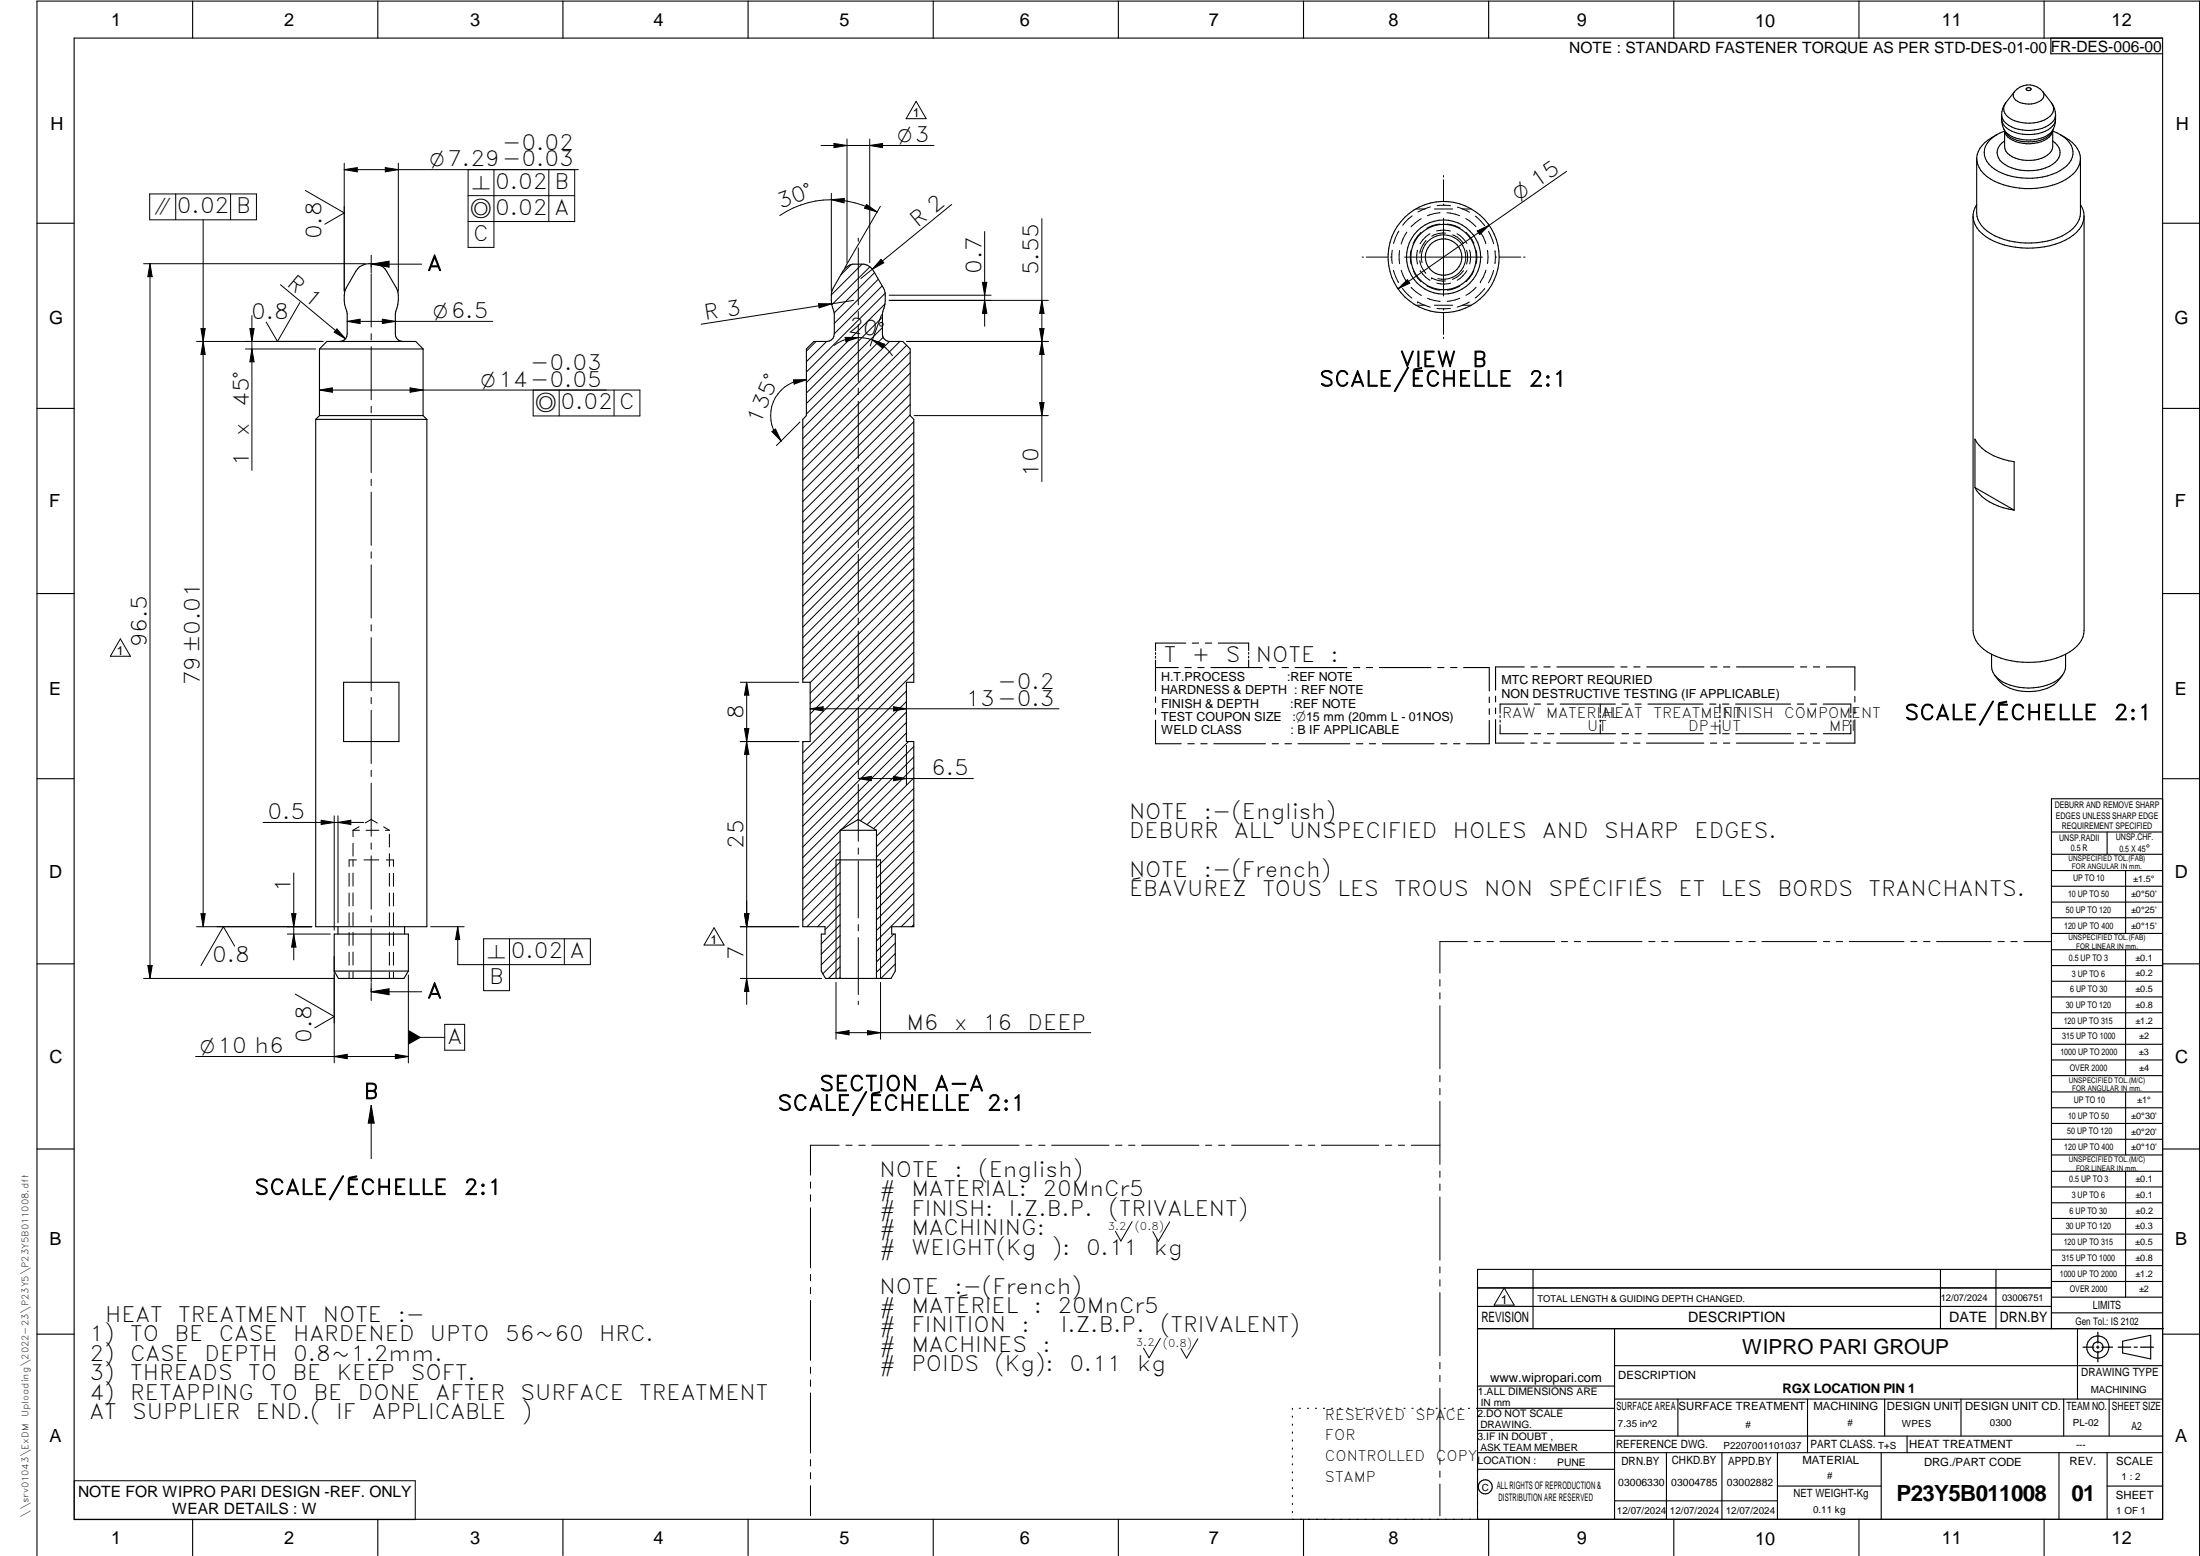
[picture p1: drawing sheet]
<svg xmlns="http://www.w3.org/2000/svg" width="594mm" height="420mm" viewBox="0 0 594 420" stroke-linecap="round" stroke-linejoin="round" font-family="sans-serif">
<g fill="none" stroke="#000" stroke-width=".3">
<path d="M20 10.3h564v400h-564zM52 .3v10M102 .3v10M152 .3v10M202 .3v10M252 .3v10M302 .3v10M352 .3v10M402 .3v10M452 .3v10M502 .3v10M552 .3v10"/>
<path d="M553.8 10.3v4.2h30.2M539.3 36.3a9.1 9.1 0 0 0-5.4 5.5 6.4 6.4 0 0 0 3.6 6.5 21.5 21.5 0 0 0 20.4 .1 7 7 0 0 0 3.9-5.6M540.5 32.1a5.7 5.7 0 0 0 .9 3.3M540.5 32.1a5.1 5.1 0 0 0 4.6 4 9.9 9.9 0 0 0 9.2-2.1l.5-.6 .3-1.3M540.5 31v1.1M541.3 38.1a3.5 3.5 0 0 0-2 3.2 3.5 3.5 0 0 0 2.1 3.2 12.8 12.8 0 0 0 13.5-.6 3.4 3.4 0 0 0-.6-5.8M541.4 35.5a10 10 0 0 0 12.2 .5l.9-1.2a5.9 5.9 0 0 1-5.6 3.5 8.2 8.2 0 0 1-7.1-2.2zM541.6 27.8a5.2 5.2 0 0 0-1.1 3.2M544 24.7l-2.4 3.1M544 24.7a1.66 1.66 0 0 0 .8 2.6 5.9 5.9 0 0 0 6.8-.7 1.59 1.59 0 0 0 0-1.9M544 24.7a4.9 4.9 0 0 1 7.6 0M547.2 23.9l.5-.2 .8 .3a.64 .64 0 0 1-.7 .5 .64 .64 0 0 1-.6-.6z"/>
<path d="M551.6 24.7l2.4 3.1a2.73 2.73 0 0 1-1.1 4.1 10.2 10.2 0 0 1-10.5-.2 2.68 2.68 0 0 1-.8-3.9M553.9 27.8a5.2 5.2 0 0 1 1.2 3.2M554.3 35.3a5.1 5.1 0 0 1-5 3.4 8.5 8.5 0 0 1-7.6-2.3l-.4-1.1M554.3 35.3v4.3a4.3 4.3 0 0 1-3.9 3.4 8.5 8.5 0 0 1-8.8-2.2l-.3-1.2v-4.3M554.3 35.4a8.1 8.1 0 0 1 5.3 4.6 4.7 4.7 0 0 1-2.3 5.4 17.8 17.8 0 0 1-19.5-.3 4.7 4.7 0 0 1 .3-7.9l.9-.7 2.3-1.1M555.1 31a3.9 3.9 0 0 1-2.8 3.3 10.6 10.6 0 0 1-11.1-1.4l-.6-1.3-.1-.6M555.1 31h.1M555.1 31v1.1M555.1 32.1l-.1 1-.5 1.8M556.3 36.3a9.1 9.1 0 0 1 5.4 5.7l.1 .8M533.8 42.8v14.7a7.6 7.6 0 0 0 4.9 6.2 21.6 21.6 0 0 0 20.2-1.3 6.5 6.5 0 0 0 2.9-4.9v-14.7M533.8 55.2l-.8 1.8-.2 1v112.2a7.7 7.7 0 0 0 5 6.5"/>
<path d="M561.8 55.2l.9 2.1 .1 1M562.8 58.3a7.8 7.8 0 0 1-5.1 6.6 23.3 23.3 0 0 1-21.4-1 7.5 7.5 0 0 1-3.5-5.1M562.8 58.3v111.9a7.7 7.7 0 0 1-5 6.5 24 24 0 0 1-20 0M10 60.3h10M228.1 72.6l1.3-1 .8-.3h3.1a3.8 3.8 0 0 1 2.6 1.9l2.6 4.5a10 10 0 0 1-.2 7v5.5a1.97 1.97 0 0 0 2 2h3.5l2 2v18l1 1v71h-2v16h2v50h-6v2h1v10l-1.2 2h-17.7l-1.1-2v-10h1v-2h-6v-50h2v-16h-2v-71l1-1v-18l2-2h3.5a2.03 2.03 0 0 0 2-2l-.1-6.2a8.3 8.3 0 0 1-.2-6.3zM584 60.3h10M86.3 94.2v18M86.3 94.2h28M86.3 94.2l2-2h24l2 2M108.7 92.2a1.97 1.97 0 0 1-1.9-2v-5.5a9.4 9.4 0 0 0 .2-7l-2.6-4.5a5.1 5.1 0 0 0-6.4-1.6l-.8 .4-1.1 1.2-2.6 4.5a9.4 9.4 0 0 0 .3 7v5.5a1.97 1.97 0 0 1-2 2M114.3 94.2v18M10 110.3h10"/>
<path d="M85.3 113.2h30M86.3 112.2h28M86.3 112.2l-1 1M114.3 112.2l1 1M115.3 113.2v137h-30v-137M584 110.3h10M533.3 131.7a12.5 12.5 0 0 0 9.1 5.8l1.5 .3M533.3 131.7v-13.1a11.7 11.7 0 0 0 7.7 5.4l2.9 .7v13.1M533.3 131.7l10.6 6.1M10 160.3h10M312 176.2v.5M312 177.2v.5"/>
<path d="M312 178.3v8.2M320.2 173.7h-8.2v2M322 173.7h1.7M325.5 173.7h1.7M329 173.7h8.2v1.9M337.2 176.2v.5M337.2 177.2v.5M337.2 178.2v2.1M537.8 176.7v3.3a6.2 6.2 0 0 0 5 5 15.5 15.5 0 0 0 12.9-1.5 4.8 4.8 0 0 0 2.1-3.5v-3.3M584 160.3h10M92.8 184.2h14.9v16h-14.9zM312 188.2v1.5"/>
<path d="M312 191.3v1.6M312 194.5v6.3h7M312 180.3h6.2M319.9 180.3h1.8M323.5 180.3h1.7M327 180.3h13.9M342.7 180.3h1.7M346.2 180.3h1.7M349.7 180.3h14M365.5 180.3h1.7M369 180.3h1.7M372.5 180.3h13.9"/>
<path d="M388.2 180.3h1.7M391.7 180.3h1.7M395.2 180.3h7v6.3M402.2 188.2v1.5M402.2 191.3v1.6M402.2 194.5v6.3h-6.2M403.9 188v1.5M403.9 191.2v1.5M403.9 194.3v6.4h7.7M405.1 195.7v2.4h7.5M405.1 193.3v.5M405.1 194.5v.5"/>
<path d="M411.6 180.1h-7.7v6.3M412.5 190.1h-7.4v2.5M413.4 180.1h1.7M414.3 190.1h1.7M414.4 198.1h1.6M416.9 180.1h1.7M417.8 190.1h1.7M417.9 198.1h1.7M420.4 180.1h15.5M421.3 190.1h14.9M421.3 198.1h14.9M432.1 190.1v2.4"/>
<path d="M432.1 193.2v.6M432.1 194.4v.6M432.1 195.7v2.4M437.7 180.1h1.7M438 190.1h1.7M438 198.1h1.8M441.1 180.1h1.8M441.5 190.1h1.7M441.5 198.1h1.7M444.7 180.1h15.4M445 190.1h14.9M445 198.1h14.9"/>
<path d="M461.7 190.1h1.7M461.7 198.1h1.7M461.9 180.1h1.7M464.4 190.1v2.4M464.4 193.2v.6M464.4 194.4v.6M464.4 195.7v2.4M465.2 190.1h1.7M465.2 198.1h1.7M465.4 180.1h1.7M468.7 190.1h14.8M468.7 198.1h14.9"/>
<path d="M468.9 180.1h15.5M485.3 190.1h1.7M485.4 198.1h1.7M486.2 180.1h1.7M488.9 190.1h1.7M488.9 198.1h1.7M489.7 180.1h1.7M492.3 190.1h7.5v2.4M493.2 180.1h7.7v6.3M499.8 193.2v.6M499.8 194.4v.6M499.8 195.7v2.4h-7.4"/>
<path d="M500.9 188v1.6M500.9 191.2v1.5M500.9 194.4v6.3h-7.8M538.6 182.4a10.3 10.3 0 0 0 9.8 4.3 9.8 9.8 0 0 0 8.5-4.3M10 210.3h10M320.8 200.8h1.7M324.3 200.8h1.7M327.8 200.8h13.9M343.5 200.8h1.7M347 200.8h1.7M350.5 200.8h14M366.3 200.8h1.7"/>
<path d="M369.8 200.8h1.7M373.3 200.8h13.9M389 200.8h1.7M392.5 200.8h1.7M413.4 200.7h1.7M416.8 200.7h1.8M420.4 200.7h15.4M437.6 200.7h1.7M441.1 200.7h1.7M444.6 200.7h15.5M461.9 200.7h1.7M465.4 200.7h1.7"/>
<path d="M468.9 200.7h15.4M486.1 200.7h1.7M489.6 200.7h1.8M584 215.7h-30v143.1M584 210.3h10M225.8 232.2h12M226.9 224.2h9.8M226.9 224.2l4.9-2.9 4.9 2.9M226.9 224.2v40M236.7 224.2v40M554 224.7h30M554 230.7h30"/>
<path d="M554 235.1h30M554 239.3h30M569 224.7v6M574 235.1v17M91.3 250.2v2M109.3 250.2v2M554 243.6h30M554 247.8h30M554 252.1h30M554 256.5h30M574 256.5v33.9M10 260.3h10"/>
<path d="M90.2 262.2h20.1M90.2 262.2v-10h20.1v10M90.2 262.2l1.2 2h17.7l1.2-2M554 260.7h30M554 265h30M554 269.2h30M554 273.5h30M554 277.7h30M584 260.3h10M554 282h30M554 286.2h30M554 290.4h30"/>
<path d="M554 294.9h30M554 299.1h30M574 294.9v17M10 310.3h10M554 303.4h30M554 307.6h30M554 311.9h30M554 316.3h30M574 316.3v34M584 310.3h10M554 320.5h30M554 324.8h30"/>
<path d="M554 329h30M554 333.2h30M554 337.5h30M399 358.8h185.2M399 352.8h155M399 347.8h155M414 342.8v16M436 358.8v51.5M524 342.8v16M539 342.8v16M554 341.8h30M554 346h30"/>
<path d="M554 350.3h30M554 354.5h30M554 342.8h-155v67.5M561 358.8v19M10 360.3h10M399 374.3h37M436 377.8h148M453.1 377.8v10M488.1 377.8v14.5M508.9 377.8v10M529.5 377.8v10M557.3 377.8v10"/>
<path d="M569.5 377.8v10M573.2 362.2l7.6-1.6v6.3l-7.6-1.6zM584 368.8h-148M584 360.3h10M349 380.3v.3M349 382.4v.3M349 384.6v.3M349 386.7v.3M349 388.8v.3M349 391v.3M349 393.1v.3M349 395.3v.3"/>
<path d="M349 397.4v.3M349 399.5v.3M350.9 380.3h.2M353.1 380.3h.2M355.2 380.3h.3M357.4 380.3h.3M359.6 380.3h.3M361.7 380.3h.3M363.9 380.3h.3M366.1 380.3h.3M368.3 380.3h.2M370.4 380.3h.3"/>
<path d="M372.6 380.3h.3M374.8 380.3h.3M376.9 380.3h.4M379.1 380.3h.3M381.3 380.3h.3M383.4 380.3h.4M385.6 380.3h.3M387.8 380.3h.3M390 380.3h.3M392.2 380.3h.3M394.3 380.3h.3M396.5 380.3h.3"/>
<path d="M398.7 380.3h37.3M399 396.7h37M399 392.3h185M399 386.2h37M436 387.8h148M450 392.3v18M465 392.3v18M480 392.3v18M508 392.3v18M515 387.8v4.5M556 392.3v18M569 392.3v18"/>
<path d="M52 410.3v9.7M102 410.3v9.7M152 410.3v9.7M202 410.3v9.7M252 410.3v9.7M302 410.3v9.7M349 401.7v.3M349 403.8v.4M349 406v.3M349 408.1v.3M352 410.3v9.7M402 410.3v9.7"/>
<path d="M436 405.3h44M452 410.3v9.7M480 401.3h28M502 410.3v9.7M552 410.3v9.7M569 401.3h15M10 420v-419.7h584v419.7"/>
<circle cx="389.8" cy="69.4" r="8.8"/>
<circle cx="389.8" cy="69.4" r="15"/>
<circle cx="389.8" cy="69.4" r="4.9"/>
<circle cx="389.8" cy="69.4" r="10"/>
<circle cx="566.5" cy="363.7" r="1.39"/>
<circle cx="566.5" cy="363.8" r="3"/>
<circle cx="401.1" cy="401.5" r="1.9"/>
</g>
<g fill="none" stroke="#000" stroke-width=".27">
<path d="M221.7 39.3h30.5M225.2 38.7l3.5 .6-3.5 .6zM228.7 37.5v33.5M234.9 39.3l3.4-.6v1.2zM234.9 37.5v33.5M247.4 27.3l2.7 4.7h-5.4zM40.4 52.4h28.9v7h-28.9zM47.4 52.4v7M54.9 59.4v190.8M62.3 52.4v7M82.5 51.4l10.5 6.1-5.3 3M93 44.1v34.6"/>
<path d="M93 45.8l3.5-.5v1.1zM93 45.8h63.2M104 45.3l3.6 .5-3.6 .6zM107.6 44.1v34.6M126.4 52.8h28.8M133.4 45.8v21h-7v-21M148.2 45.8v14M155.2 45.8v14h-28.8M224.5 53.9a25 25 0 0 1 12.3 3.3M224.5 53.9a24.8 24.8 0 0 0-13.9 4.3M224.5 53.9l3.5-.3-.1 1.2zM224.5 52.2v26.5"/>
<path d="M234 55.2l2.8 2-3.3-1zM237.7 55.7l-9.6 16.6M257 55.2l-24.6 20M281.3 59.1v70.9M381.3 58.3l-1 .8-1.5 1.7M382.3 56.4h2.5M383.8 59.1l-2.8 2.2M386.2 55.9l-3.3 1.3M387.3 56.4h5M388.9 57.4l-1.6 .3-1.9 .6M389.8 47.4v.4M389.8 48.6v5.7"/>
<path d="M389.8 55.1v.3M389.8 58.9v21M390.7 57.4l2.3 .4 1.2 .5M391.7 55.5h-3.6M393.5 55.9l3.3 1.4M394.8 56.4h2.5M395.8 59l1 .6 1.8 1.6M398.4 58.4l2.5 2.5M423 46.3l-45.5 31.7M38.8 71.2h59.7M40.5 71.2l.6 3.5h-1.2zM40.5 71.2v193"/>
<path d="M75.7 76.9l17.6 14.6M100.2 68.9v4.8M100.2 74v14.3M100.2 71.3h13.7M100.2 71.3l4.9-.8v1.6zM229.9 71.4l-2.9 2.9M231.8 64.3v.9M231.8 66.9v15.4M232.8 71.3l-8.3 8.3M234.9 72.1l-10.3 10.2M236.2 73.6l-11 10.9M237.2 75.4l-11.9 11.9"/>
<path d="M237.9 70l.8 1-3.1 1.7zM238.2 77.2l-12.9 12.9M239 79.2l-21.2 21.3M240.1 79.7h27.5M265.3 76.2h1.2l-.6 3.5zM265.9 62.5v25.6M367.8 69.4h.4M368.9 69.4h5.8M375.5 69.4h.3M376 67.6v3.6M376.3 73l1.3 3.3M377.5 78l2.6-2.5 .6 1z"/>
<path d="M377.7 62.4l-.9 1.7-.5 1.6M377.9 67.6v3.6M378.4 73l.4 1.3 1.1 1.9M378.7 77.9l2.5 2.6M379.3 69.4h21M379.9 62.7l-1.1 1.9-.4 1.3M381 77.6l1.3 1.1 1.5 1.1M381 67.6a8.1 8.1 0 0 0 0 3.7M381.6 73.1a7.5 7.5 0 0 0 2.2 3M382.8 67.6a7.6 7.6 0 0 0 0 3.7M383.4 70.4a6 6 0 0 0 1.6 3.4M383.5 73.2h.1"/>
<path d="M383.5 73.2a7.5 7.5 0 0 0 2.7 2.5M383.7 62.8l-.9 1-1.2 1.9M384 71a6 6 0 0 1 5.3-7.6 6 6 0 0 1 6.5 6.5 6 6 0 0 1-7.5 5.3M385.1 65a6.5 6.5 0 0 0-1.7 3.4M385.4 77.2a8.5 8.5 0 0 0 3.5 1.2M386.2 63.1a7.1 7.1 0 0 0-2.7 2.7M386.6 75.1a6.3 6.3 0 0 0 3.7 .8M386.6 75.1h.1M387.9 62.4a7.3 7.3 0 0 1 3.8 0M388.8 60.5a7.6 7.6 0 0 0-3.5 1.1M390.3 62.9a6.2 6.2 0 0 0-3.7 .9M390.8 60.5a7.8 7.8 0 0 1 3.5 1.1"/>
<path d="M391.7 76.5a6.8 6.8 0 0 1-3.7 0M392.3 63.4a5.5 5.5 0 0 1 2.9 2.4M393.4 63.1a7 7 0 0 1 2.7 2.6M394.3 77.2a7.8 7.8 0 0 1-3.5 1.2M395.2 73.1a6.3 6.3 0 0 1-3 2.3M395.8 62.7l1 1.1 1.2 1.9M396 67.6a6 6 0 0 1 0 3.7M396.1 73.1a7.3 7.3 0 0 1-2.6 2.6M396.8 67.5a6.4 6.4 0 0 1 .1 3.7M398 73.1a8.5 8.5 0 0 1-2.1 3M398.6 67.6a8.1 8.1 0 0 1 0 3.6M398.6 77.6l-1.8 1.6-.9 .6"/>
<path d="M398.9 62.4l3.2-1.6-2.5 2.5zM399.7 62.7h.1M399.7 76.1h.1M399.7 62.7l.8 1.2 .7 1.9M400.9 77.9l-2.6 2.6M401.3 72.9l-.8 2-.8 1.2M401.7 67.6l.1 1.8-.1 1.8M401.9 62.5l1.4 3.3M403.3 73l-1.4 3.4M403.7 67.7l.1 1.7M403.8 69.4l-.1 1.8M403.8 69.4h.3"/>
<path d="M404.9 69.4h5.8M411.4 69.4h.4M53.1 92.2h34.1M54.3 88.7h1.1l-.5 3.5zM54.9 92.2l.5 3.5h-1.1zM66.3 94.2h18.9M67.5 88.7h1.1l-.6 3.5zM68 85.2v41.8M68 94.2l.6 3.5h-1.1zM81 81.7l-6.1 10.5-3-5.2M91 88.8l2.3 2.7-3.1-1.8zM93.8 86.8l3.4-.6v1.2z"/>
<path d="M93.8 86.8h39.2M100.2 90.1v1.7M100.2 93.6v14.4M103.2 86.2l3.6 .6-3.6 .6zM220.4 92.2l-2.6 2.6M221 82h3.6l-3.4 1.1zM223.2 92.2l-5.4 5.5M228.2 91.1h3.6l-3.4 1.1zM230.5 81.1l-41.1 6.4M231.8 91.1a10.9 10.9 0 0 0-6.6 2.2M231.8 91.1a11 11 0 0 1 9.2 5M231.8 84.1v1.8"/>
<path d="M231.8 87.6v15.4M235.6 91.8l3.3 1.2-.6 1zM238 85l-3 8.4M238.3 85.6l-20.5 20.5M238.3 88.5l-20.5 20.5M238.5 91.1l-20.7 20.7M239 82.1l-21.2 21.2M240.1 81.1h43M240.2 92.2l-23.4 23.4M243 92.2l-26.2 26.2M244.8 92.2h38.3M244.8 93.3l-28 28"/>
<path d="M245.8 95.1l-29 29M245.8 97.9l-29 29M265.9 81.1l.6 3.5h-1.2zM280.7 88.7h1.2l-.6 3.5zM281.3 81.1l.6 3.5h-1.2zM281.3 92.2l.6 3.5h-1.2zM382.3 82.4h2.5M382.8 81.5l3.4 1.4M382.8 81.5h.1M385.5 80.6l1.8 .6 1.6 .2M387.3 82.4h5M389.8 83.4v.3"/>
<path d="M389.8 84.5v5.8M389.8 91.1v.3M391.7 83.3h-3.7M394.2 80.6l-3.4 .8M394.8 82.4h2.5M396.8 81.5l-3.3 1.4M86.3 105.3l3.4-.6v1.2zM100.2 109.7v1.8M100.2 113.2v14.4M110.7 104.7l3.6 .6-3.6 .6zM144 105.3v7h28.8v-7h-86.5M151 105.3v7"/>
<path d="M165.8 105.3v7M208.4 116.5l1-.6 1.5 3.2zM214.2 102.6l3.6-.1-3.3 1.2zM216 114l-6.3 6.3M217.8 102.5a9.7 9.7 0 0 0-9 6 9.7 9.7 0 0 0 2.1 10.6M231.8 104.8v1.8M231.8 108.3v15.4M245.8 100.8l-29 29M245.8 103.6l-29 29M245.8 106.4l-29 29M245.8 109.2l-29 29M245.8 112.1l-29 29"/>
<path d="M246.8 113.9l-30 30M246.8 116.7l-30 30M246.8 119.5l-30 30.1M246.8 112.2h36.3M280.7 108.7h1.2l-.6 3.5zM100.2 129.4v1.7M100.2 132.9v14.3M231.8 125.5v1.7M231.8 129v15.4M246.8 122.4l-30 30M246.8 125.2l-30 30M246.8 128.1l-30 29.9"/>
<path d="M246.8 130.9l-30 30M246.8 133.7l-30 30M246.8 136.5l-30 30M246.8 139.4l-30 29.9M100.2 149v1.7M100.2 152.5v14.4M231.8 146.2v1.7M231.8 149.7v15.4M246.8 142.2l-30 30M246.8 145l-30 30M246.8 147.8l-30 30M246.8 150.7l-30 30"/>
<path d="M246.8 153.5l-30 30M246.8 156.3l-28 28M246.8 159.1l-28 28.1M32.5 172.5l2.7 4.7h-5.4zM100.2 168.7v1.7M100.2 172.2v14.3M231.8 166.9v1.7M231.8 170.4v15.4M246.8 173.3l-30 30M246.8 176.1l-30 30M246.8 178.9l-30 30.1M246.8 162l-28 28"/>
<path d="M246.8 164.8l-28 28M246.8 167.6l-28 28M246.8 170.5l-28 28M100.2 188.3v1.7M100.2 191.8v14.4M199.9 184.2h15.8M201 196.7h1.2l-.6 3.5zM201.6 184.2l.6 3.5h-1.2zM201.6 184.2v87M218.8 191.4l3.5-.6v1.2zM218.8 191.4h67.2M231.8 187.6v1.7"/>
<path d="M231.8 191.1v15.4M241.3 190.8l3.5 .6-3.5 .6zM244.8 186.6l-28 28M244.8 189.4l-28 28M244.8 192.3l-28 28M244.8 195.1l-28 28M244.8 197.9l-28 28M246.8 181.8l-30 30M100.2 208v1.7M100.2 211.5v14.3M199.9 200.2h15.8M201.6 200.2l.6 3.5h-1.2z"/>
<path d="M217 200.2l-.2 .2M231.8 210.2h31M231.8 210.2l3.5-.6v1.2zM231.8 208.3v1.7M231.8 211.8v15.4M241.3 209.6l3.5 .6-3.5 .6zM244.8 201.3v10.7M245.3 200.2l-28.5 28.5M246.8 207.2l-14.4 14.4M246.8 212.9l-10.9 10.8M246.8 201.6l-30 30M246.8 210.1l-12.7 12.6"/>
<path d="M246.8 215.7l-10.1 10.1M246.8 218.5l-10.1 10.1M246.8 204.4l-19.7 19.7M71 222.1h27.2M79.3 235.7v23.5M86.7 221.5l3.5 .6-3.5 .5zM90.2 220.3v30.9M91.3 222.1l3.4-.6v1.1zM91.3 220.3v28.9M94.3 235.8v3.5M95.3 224.2v1.7M95.3 227.7v3.5"/>
<path d="M95.3 224.2h1.8M95.3 232.2v1.7M95.3 235.8v3.5M96.3 232.2h-2v1.8M97 223.2l-1.7 1M98.3 232.2h4M98.6 222.2l1.6-.9 1.7 .9M98.8 224.2h3.5M100.2 227.6v1.7M100.2 231.1v14.4M103.6 223.3l1.5 .9h-1M104.3 232.2h1.9v1.8"/>
<path d="M105.1 225.3v3.4M105.1 230.5v3.5M105.1 235.8v3.5M106.2 235.8v3.5M225.8 232.2v32M226.9 224.3l-10.1 10.1M226.9 227.2l-10.1 10M226.9 230l-10.1 10.1M226.9 232.8l-10.1 10.1M226.9 235.6l-10.1 10.1M226.9 238.5l-10.1 10M231.8 229v1.7"/>
<path d="M231.8 232.5v15.4M237.8 232.2v32M246.8 221.4l-10.1 10M246.8 224.2l-10.1 10.1M246.8 227l-10.1 10.1M246.8 229.9l-10.1 10M246.8 232.7l-10.1 10.1M246.8 235.5l-10.1 10.1M246.8 238.3l-10.1 10.1M53.1 250.2h31.1M54.3 246.7h1.1l-.5 3.5zM63.4 255.5l-3.1-5.3-6 10.5"/>
<path d="M77.6 252.2h11.6M78.7 246.7h1.2l-.6 3.5zM79.3 252.2l.6 3.5h-1.2zM90.2 258.3v28.7M94.3 241.1v3.5M94.3 246.5v3.5M94.3 251.8v3.5M94.3 257.1v3.5M95.3 241.1v3.5M95.3 246.4v3.5M95.3 251.8v3.5M95.3 257.1v3.5"/>
<path d="M100.2 247.3v1.7M100.2 250.8v14.3M105.1 241.1v3.5M105.1 246.5v3.5M105.1 251.8v3.5M105.1 257.1v3.5M106.2 241.1v3.5M106.2 246.5v3.5M106.2 251.8v3.5M106.2 257.1v3.5M116.3 250.2h9M123.6 250.2l.6 3.5h-1.2z"/>
<path d="M123.6 250.2v10.3h35.8v-7h-28.8v14h7v-14M152.4 253.5v7M192.8 250.5l2.7 4.7h-5.4zM199.9 250.2h15.8M201 246.7h1.2l-.6 3.5zM226.9 244.1l-6.1 6.1M226.9 249.8l-5.1 5M226.9 252.6l-5.1 5.1M226.9 255.4l-5.1 5.1M226.9 246.9l-4.1 4.1M226.9 258.3l-4.7 4.6M226.9 241.3l-9 8.9"/>
<path d="M231.8 249.6v1.8M231.8 253.2v15.4M241.4 252.2l-4.7 4.7M241.8 254.7l-5.1 5.1M241.8 257.5l-5.1 5.1M246.8 241.2l-10.1 10M246.8 244l-10.1 10.1M246.8 249.6l-.6 .6M246.8 246.8l-3.4 3.4M396.2 254.3h-7.4v8.5M398.1 254.3h1.6M401.5 254.3h1.8"/>
<path d="M405 254.3h14.8M421.6 254.3h1.7M425.1 254.3h1.7M428.6 254.3h14.8M445.2 254.3h1.7M448.7 254.3h1.7M452.2 254.3h14.8M468.8 254.3h1.7M472.3 254.3h1.7M475.8 254.3h14.8M492.4 254.3h1.7M495.8 254.3h1.8"/>
<path d="M499.4 254.3h14.7M516 254.3h1.6M519.4 254.3h1.8M522.9 254.3h14.8M539.5 254.3h1.7M543 254.3h1.7M546.5 254.3h7.4M38.8 264.2h51.6M39.9 260.7h1.2l-.6 3.5zM79.7 268.4l10.5 6.1-5.2 3M94.3 262.5v1.7M95.3 262.4v1.8"/>
<path d="M100.2 265.4v4.8M100.2 267.8l4.9-.8v1.6zM100.2 267.8h13.7M105.1 262.5v1.7M106.2 262.5v1.7M110.3 263.3v23.7M120.1 276.6h5.4v7h-5.4zM199.9 264.2h22M201.6 264.2l.6 3.5h-1.2zM225.8 278.8h68.7M225.8 278.8l3.5-.5v1.1zM225.8 265.3v15.3"/>
<path d="M226.9 263.9l-.3 .3M226.9 261.1l-3.2 3.1M231.8 270.3v.9M234.3 278.3l3.5 .5-3.5 .6zM237.8 265.3v15.3M241.8 260.3l-3.9 3.9M388.8 264.5v1.8M388.8 268.1v1.6M388.8 271.6v17M52.8 285.3h57.5M90.2 285.3l3.6-.6v1.2zM100.2 298.5l.8 4.8h-1.6z"/>
<path d="M100.2 298.5v14.4M106.8 284.7l3.5 .6-3.5 .6zM110.3 280.1h9.8M388.8 290.4v1.7M388.8 293.9v1.7M388.8 297.4v17M218.9 319.2v1.6M226.6 309.2h-7.7v8.1M228.4 309.2h1.7M231.9 309.2h1.7M235.4 309.2h15.5M252.7 309.2h1.7"/>
<path d="M256.2 309.2h1.7M259.7 309.2h15.5M277 309.2h1.7M280.5 309.2h1.7M284 309.2h15.5M301.2 309.2h1.8M304.8 309.2h1.7M308.3 309.2h15.5M325.5 309.2h1.7M329.1 309.2h1.6M332.6 309.2h15.4M349.8 309.2h1.7"/>
<path d="M353.3 309.2h1.7M356.8 309.2h15.5M374.1 309.2h1.7M377.6 309.2h1.7M381.1 309.2h7.7M388.8 316.2v1.7M388.8 319.7v1.7M218.9 322.6v1.8M218.9 326.1v16.2M305.7 329.9l-3 5.2-1.5-2.6M315.8 329.9l-3 5.3-1.5-2.6M388.8 323.2v17.1"/>
<path d="M218.9 344.1v1.8M218.9 347.6v1.7M218.9 351.2v16.1M388.8 342.1v1.6M388.8 345.6v1.7M388.8 349v17.1M406.2 347.8l2.7 4.6h-5.4zM218.9 369.1v1.7M218.9 372.6v1.8M218.9 376.1v16.2M313.3 361.4l-3 5.2-1.5-2.6M323.5 361.5l-3.1 5.2-1.5-2.6"/>
<path d="M388.8 367.9v1.7M388.8 371.4v1.7M388.8 374.9v17M20.1 399.8h92v10.5h-92zM218.9 394.1v1.8M218.9 397.6v1.7M388.8 393.7v1.7M388.8 397.2v1.7M218.9 401.2v8.1M388.8 400.7v8.6"/>
</g>
<path d="M566.5 359.7v3M562.5 363.8h2.9M566.1 363.8h.7M566.5 363.4v.7M566.5 364.9v2.8M567.6 363.8h2.9M572 363.8h3.4M576.3 363.8h.8M578 363.8h3.5" fill="none" stroke="#000" stroke-width=".34"/>
<g fill="#000">
<path d="M225.2 38.7l3.5 .6-3.5 .6zM234.9 39.3l3.4-.6v1.2zM93 45.8l3.5-.5v1.1zM104 45.3l3.6 .5-3.6 .6zM224.5 53.9l3.5-.3-.1 1.2zM234 55.2l2.8 2-3.3-1zM40.5 71.2l.6 3.5h-1.2zM100.2 71.3l4.9-.8v1.6zM237.9 70l.8 1-3.1 1.7zM265.3 76.2h1.2l-.6 3.5zM377.5 78l2.6-2.5 .6 1zM398.9 62.4l3.2-1.6-2.5 2.5z"/>
<path d="M54.9 92.2l.5 3.5h-1.1zM54.3 88.7h1.1l-.5 3.5zM67.5 88.7h1.1l-.6 3.5zM68 94.2l.6 3.5h-1.1zM91 88.8l2.3 2.7-3.1-1.8zM93.8 86.8l3.4-.6v1.2zM103.2 86.2l3.6 .6-3.6 .6zM221 82h3.6l-3.4 1.1zM228.2 91.1h3.6l-3.4 1.1zM235.6 91.8l3.3 1.2-.6 1zM265.9 81.1l.6 3.5h-1.2zM280.7 88.7h1.2l-.6 3.5z"/>
<path d="M281.3 81.1l.6 3.5h-1.2zM281.3 92.2l.6 3.5h-1.2zM86.3 105.3l3.4-.6v1.2zM110.7 104.7l3.6 .6-3.6 .6zM208.4 116.5l1-.6 1.5 3.2zM214.2 102.6l3.6-.1-3.3 1.2zM280.7 108.7h1.2l-.6 3.5zM201 196.7h1.2l-.6 3.5zM201.6 184.2l.6 3.5h-1.2zM218.8 191.4l3.5-.6v1.2zM241.3 190.8l3.5 .6-3.5 .6zM201.6 200.2l.6 3.5h-1.2z"/>
<path d="M231.8 210.2l3.5-.6v1.2zM241.3 209.6l3.5 .6-3.5 .6zM86.7 221.5l3.5 .6-3.5 .5zM91.3 222.1l3.4-.6v1.1zM54.3 246.7h1.1l-.5 3.5zM79.3 252.2l.6 3.5h-1.2zM78.7 246.7h1.2l-.6 3.5zM123.6 250.2l.6 3.5h-1.2zM201 246.7h1.2l-.6 3.5zM39.9 260.7h1.2l-.6 3.5zM100.2 267.8l4.9-.8v1.6zM110.3 278.1l3.4 2-3.4 2z"/>
<path d="M201.6 264.2l.6 3.5h-1.2zM225.8 278.8l3.5-.5v1.1zM234.3 278.3l3.5 .5-3.5 .6zM90.2 285.3l3.6-.6v1.2zM106.8 284.7l3.5 .6-3.5 .6zM100.2 298.5l.8 4.8h-1.6z"/>
</g>
<g font-size="6">
<text x="512.1" y="405.2">P23Y5B011008</text>
<text x="559.4" y="405.2">01</text>
</g>
<g font-size="5.7">
<text x="135.6" y="40.4">-0.02</text>
<text x="133.7" y="51.1">0.02 B</text>
<text x="47.8" y="57.6">0.02 B</text>
<text x="133.7" y="58.1">0.02 A</text>
<text x="210.8" y="56.4" transform="rotate(-20 210.8 56.4)">30°</text>
<text x="86.8" y="64.6" transform="rotate(-90 86.8 64.6)">0.8</text>
<text x="127.8" y="65.1">C</text>
<text x="247.8" y="61.6" transform="rotate(-39 247.8 61.6)">R 2</text>
<text x="77.2" y="77" transform="rotate(40 77.2 77)">R 1</text>
<text x="115.4" y="73.1">A</text>
<text x="265" y="73.9" transform="rotate(-90 265 73.9)">0.7</text>
<text x="280.5" y="74.4" transform="rotate(-90 280.5 74.4)">5.55</text>
<text x="67.8" y="86.1">0.8</text>
<text x="190.4" y="86.5" transform="rotate(-9 190.4 86.5)">R 3</text>
<text x="228.8" y="89.5" transform="rotate(10 228.8 89.5)">20°</text>
<text x="143.2" y="99.9">-0.03</text>
<text x="378" y="99.1">VIEW</text>
<text x="397.5" y="99.1">B</text>
<text x="356.3" y="104.3">SCALE/ÉCHELLE</text>
<text x="412.8" y="104.3">2:1</text>
<text x="67.2" y="109.9" transform="rotate(-90 67.2 109.9)">45°</text>
<text x="151.3" y="110.6">0.02 C</text>
<text x="67.2" y="117.6" transform="rotate(-90 67.2 117.6)">x</text>
<text x="205.3" y="114.7" transform="rotate(-67 205.3 114.7)">135°</text>
<text x="67.2" y="125.8" transform="rotate(-90 67.2 125.8)">1</text>
<text x="280.5" y="128.8" transform="rotate(-90 280.5 128.8)">10</text>
<text x="39.6" y="174.8" transform="rotate(-90 39.6 174.8)">96.5</text>
<text x="314.3" y="178.8">T</text>
<text x="321.9" y="178.8">+</text>
<text x="331" y="178.8">S</text>
<text x="339.1" y="178.8">NOTE</text>
<text x="359.3" y="178.8">:</text>
<text x="54" y="185.1" transform="rotate(-90 54 185.1)">79±0.01</text>
<text x="269.4" y="186">-0.2</text>
<text x="260.8" y="190.5">13-0.3</text>
<text x="200.7" y="194.2" transform="rotate(-90 200.7 194.2)">8</text>
<text x="514.3" y="194.4">SCALE/ÉCHELLE</text>
<text x="570.8" y="194.4">2:1</text>
<text x="251.5" y="209.3">6.5</text>
<text x="72.3" y="221.2">0.5</text>
<text x="304.9" y="221">NOTE</text>
<text x="325.1" y="221">:-(English)</text>
<text x="304.9" y="226.3">DEBURR</text>
<text x="333.3" y="226.3">ALL</text>
<text x="348.2" y="226.3">UNSPECIFIED</text>
<text x="392.3" y="226.3">HOLES</text>
<text x="416.5" y="226.3">AND</text>
<text x="433.2" y="226.3">SHARP</text>
<text x="457.6" y="226.3">EDGES.</text>
<text x="200.7" y="229.2" transform="rotate(-90 200.7 229.2)">25</text>
<text x="304.9" y="236.8">NOTE</text>
<text x="325.1" y="236.8">:-(French)</text>
<text x="78.4" y="240.9" transform="rotate(-90 78.4 240.9)">1</text>
<text x="304.9" y="242.1">ÉBAVUREZ</text>
<text x="340.9" y="242.1">TOUS</text>
<text x="361.2" y="242.1">LES</text>
<text x="376.5" y="242.1">TROUS</text>
<text x="400.8" y="242.1">NON</text>
<text x="418.2" y="242.1">SPÉCIFIÉS</text>
<text x="453.2" y="242.1">ET</text>
<text x="464.6" y="242.1">LES</text>
<text x="480" y="242.1">BORDS</text>
<text x="504.6" y="242.1">TRANCHANTS.</text>
<text x="57.3" y="259.8">0.8</text>
<text x="138" y="258.7">0.02 A</text>
<text x="200.7" y="259.2" transform="rotate(-90 200.7 259.2)">7</text>
<text x="115.4" y="269.5">A</text>
<text x="132.1" y="265.7">B</text>
<text x="84.1" y="281.6" transform="rotate(-90 84.1 281.6)">0.8</text>
<text x="120.8" y="281.9">A</text>
<text x="244.8" y="278">M6</text>
<text x="257.6" y="278">x</text>
<text x="265.4" y="278">16</text>
<text x="277.5" y="278">DEEP</text>
<text x="98.2" y="296.7">B</text>
<text x="210" y="299.8">SCALE/ÉCHELLE</text>
<text x="221.3" y="294.6">SECTION</text>
<text x="252.3" y="294.6">A-A</text>
<text x="266.5" y="299.8">2:1</text>
<text x="237.5" y="317.8">NOTE</text>
<text x="257.7" y="317.8">:</text>
<text x="264.1" y="317.8">(English)</text>
<text x="68.7" y="322.6">SCALE/ÉCHELLE</text>
<text x="125.2" y="322.6">2:1</text>
<text x="237.5" y="323">#</text>
<text x="246.1" y="323">MATERIAL:</text>
<text x="281.5" y="323">20MnCr5</text>
<text x="237.5" y="328.3">#</text>
<text x="246.1" y="328.3">FINISH:</text>
<text x="272.4" y="328.3">I.Z.B.P.</text>
<text x="299.3" y="328.3">(TRIVALENT)</text>
<text x="237.5" y="333.5">#</text>
<text x="246.1" y="333.5">MACHINING:</text>
<text x="237.5" y="338.8">#</text>
<text x="246.1" y="338.8">WEIGHT(Kg</text>
<text x="284" y="338.8">):</text>
<text x="293.3" y="338.8">0.11</text>
<text x="311.6" y="338.8">kg</text>
<text x="237.5" y="349.3">NOTE</text>
<text x="257.7" y="349.3">:-(French)</text>
<text x="28.4" y="357">HEAT</text>
<text x="48.1" y="357">TREATMENT</text>
<text x="87.2" y="357">NOTE</text>
<text x="107.4" y="357">:-</text>
<text x="237.5" y="354.5">#</text>
<text x="237.5" y="359.8">#</text>
<text x="246.1" y="359.8">FINITION</text>
<text x="246.1" y="354.5">MATÉRIEL</text>
<text x="275.8" y="359.8">:</text>
<text x="279.2" y="354.5">:</text>
<text x="285.6" y="354.5">20MnCr5</text>
<text x="286.4" y="359.8">I.Z.B.P.</text>
<text x="313.3" y="359.8">(TRIVALENT)</text>
<text x="24.2" y="362.2">1)</text>
<text x="35.2" y="362.2">TO</text>
<text x="47.1" y="362.2">BE</text>
<text x="59.1" y="362.2">CASE</text>
<text x="79.2" y="362.2">HARDENED</text>
<text x="116.1" y="362.2">UPTO</text>
<text x="136.4" y="362.2">56~60</text>
<text x="161.8" y="362.2">HRC.</text>
<text x="237.5" y="365">#</text>
<text x="246.1" y="365">MACHINES</text>
<text x="281.5" y="365">:</text>
<text x="24.2" y="367.5">2)</text>
<text x="35.2" y="367.5">CASE</text>
<text x="55.2" y="367.5">DEPTH</text>
<text x="79.2" y="367.5">0.8~1.2mm.</text>
<text x="237.5" y="370.3">#</text>
<text x="246.1" y="370.3">POIDS</text>
<text x="268.5" y="370.3">(Kg):</text>
<text x="288.8" y="370.3">0.11</text>
<text x="307.1" y="370.3">kg</text>
<text x="24.2" y="372.7">3)</text>
<text x="24.2" y="378">4)</text>
<text x="35.2" y="372.7">THREADS</text>
<text x="35.2" y="378">RETAPPING</text>
<text x="67" y="372.7">TO</text>
<text x="72.7" y="378">TO</text>
<text x="78.9" y="372.7">BE</text>
<text x="84.7" y="378">BE</text>
<text x="90.9" y="372.7">KEEP</text>
<text x="96.7" y="378">DONE</text>
<text x="110.9" y="372.7">SOFT.</text>
<text x="117.6" y="378">AFTER</text>
<text x="140.6" y="378">SURFACE</text>
<text x="172.6" y="378">TREATMENT</text>
<text x="24.2" y="383.2">AT</text>
<text x="35.7" y="383.2">SUPPLIER</text>
<text x="69.1" y="383.2">END.(</text>
<text x="90.8" y="383.2">IF</text>
<text x="100.4" y="383.2">APPLICABLE</text>
<text x="140.9" y="383.2">)</text>
</g>
<text font-size="5.6" x="470.5" y="365.5">WIPRO PARI GROUP</text>
<g font-size="5.4">
<text x="242.4" y="38.4">O3</text>
<text x="116.1" y="45">O7.29-0.03</text>
<text x="127.5" y="51.1">n</text>
<text x="41.7" y="57.6">i</text>
<text x="127" y="58.1">a</text>
<text x="410.1" y="54.2" transform="rotate(-35 410.1 54.2)">O 15</text>
<text x="117" y="85.9">O6.5</text>
<text x="129.9" y="104.4">O14-0.05</text>
<text x="144.6" y="110.6">a</text>
<text x="131.6" y="258.7">n</text>
<text x="54.1" y="284.4">O10 h6</text>
</g>
<g font-size="4.9">
<text x="30" y="6.9">1</text>
<text x="76.7" y="6.9">2</text>
<text x="127" y="6.9">3</text>
<text x="176.5" y="6.9">4</text>
<text x="226.7" y="6.9">5</text>
<text x="275.4" y="6.9">6</text>
<text x="326.4" y="6.9">7</text>
<text x="375" y="6.9">8</text>
<text x="425.8" y="6.9">9</text>
<text x="473.9" y="7.3">10</text>
<text x="524.3" y="6.9">11</text>
<text x="570.2" y="6.9">12</text>
<text x="13.6" y="35.1">H</text>
<text x="587.6" y="35.1">H</text>
<text x="13.2" y="87.5">G</text>
<text x="587.2" y="87.5">G</text>
<text x="13.2" y="137">F</text>
<text x="587.2" y="137">F</text>
<text x="13.2" y="187.6">E</text>
<text x="587.2" y="187.6">E</text>
<text x="13.2" y="237">D</text>
<text x="587.2" y="237">D</text>
<text x="13.4" y="287.1">C</text>
<text x="587.4" y="287.1">C</text>
<text x="13.4" y="336.2">B</text>
<text x="587.4" y="336.2">B</text>
<text x="13.4" y="389.3">A</text>
<text x="587.4" y="389.3">A</text>
<text x="30" y="416.9">1</text>
<text x="76.7" y="416.9">2</text>
<text x="127" y="416.9">3</text>
<text x="176.5" y="416.9">4</text>
<text x="226.7" y="416.9">5</text>
<text x="275.4" y="416.9">6</text>
<text x="326.4" y="416.9">7</text>
<text x="375" y="416.9">8</text>
<text x="425.8" y="416.9">9</text>
<text x="473.9" y="417.3">10</text>
<text x="524.3" y="416.9">11</text>
<text x="570.2" y="416.9">12</text>
</g>
<g font-size="4.2">
<text x="423.7" y="14.3">NOTE : STANDARD FASTENER TORQUE AS PER STD-DES-01-00</text>
<text x="553.8" y="14">FR-DES-006-00</text>
<text x="21.1" y="404.3">NOTE FOR WIPRO PARI DESIGN -REF. ONLY</text>
<text x="46.5" y="408.8">WEAR DETAILS : W</text>
</g>
<g font-size="3.9">
<text x="405.7" y="193.8">RAW</text>
<text x="417.5" y="193.8">MATERIAL</text>
<text x="428.6" y="197.4">UT</text>
<text x="432.9" y="193.8">HEAT</text>
<text x="446.5" y="193.8">TREATMENT</text>
<text x="455.8" y="197.4">DP+UT</text>
<text x="465.3" y="193.8">FINISH</text>
<text x="481.8" y="193.8">COMPOMENT</text>
<text x="493.9" y="197.4">MPI</text>
<text x="400" y="357.1">REVISION</text>
<text x="455.9" y="357.1">DESCRIPTION</text>
<text x="526.4" y="357.1">DATE</text>
<text x="540" y="357.1">DRN.BY</text>
<text x="357.8" y="383.3">RESERVED</text>
<text x="382.3" y="383.3">SPACE</text>
<text x="357.8" y="388.9">FOR</text>
<text x="357.8" y="394.5">CONTROLLED</text>
<text x="387.8" y="394.5">COPY</text>
<text x="357.8" y="400">STAMP</text>
</g>
<text font-size="3.6" x="481.4" y="376.1">RGX LOCATION PIN 1</text>
<text font-size="3.5" x="402.4" y="373.3">www.wipropari.com</text>
<g font-size="3.4">
<text x="246.5" y="31.7">1</text>
<text x="31.6" y="176.8">1</text>
<text x="313.5" y="183.9">H.T.PROCESS</text>
<text x="347.6" y="183.9">:REF NOTE</text>
<text x="405.5" y="184.8">MTC REPORT REQURIED</text>
<text x="313.5" y="187.5">HARDNESS &amp; DEPTH : REF NOTE</text>
<text x="313.5" y="191.1">FINISH &amp; DEPTH</text>
<text x="348.4" y="191.1">:REF NOTE</text>
<text x="405.5" y="188.4">NON DESTRUCTIVE TESTING (IF APPLICABLE)</text>
<text x="313.5" y="194.6">TEST COUPON SIZE</text>
<text x="349" y="194.6">:O15 mm (20mm L - 01NOS)</text>
<text x="313.5" y="198.2">WELD CLASS</text>
<text x="348.5" y="198.2">: B IF APPLICABLE</text>
<text x="191.9" y="254.8">1</text>
<text x="405.3" y="352.1">1</text>
</g>
<g font-size="3.1">
<text x="565.1" y="353.5">LIMITS</text>
<text x="562" y="371.7">DRAWING TYPE</text>
<text x="437" y="372.3">DESCRIPTION</text>
<text x="436.5" y="380.8">SURFACE AREA</text>
<text x="453.3" y="380.8">SURFACE TREATMENT</text>
<text x="489.7" y="380.8">MACHINING</text>
<text x="509.5" y="380.8">DESIGN UNIT</text>
<text x="530.6" y="380.8">DESIGN UNIT CD.</text>
<text x="558" y="380.6">TEAM NO.</text>
<text x="570.3" y="380.7">SHEET SIZE</text>
<text x="575.6" y="386.1">A2</text>
<text x="436.4" y="391.1">REFERENCE DWG.</text>
<text x="437.8" y="395.5">DRN.BY</text>
<text x="451.4" y="395.4">CHKD.BY</text>
<text x="466.6" y="395.5">APPD.BY</text>
<text x="486.7" y="395.4">MATERIAL</text>
<text x="488.9" y="390.9">PART CLASS.</text>
<text x="515.6" y="390.9">HEAT TREATMENT</text>
<text x="519.6" y="395.9">DRG./PART CODE</text>
<text x="558.9" y="395.5">REV.</text>
<text x="571.4" y="395.6">SCALE</text>
<text x="484.3" y="404.2">NET WEIGHT-Kg</text>
<text x="571.4" y="404.7">SHEET</text>
</g>
<text font-size="3" x="579.5" y="230.1">°</text>
<g font-size="2.8">
<text x="299.1" y="332.1">3.2</text>
<text x="306.4" y="332.1">(0.8)</text>
<text x="560.4" y="357.7">Gen Tol.: IS 2102</text>
<text x="306.7" y="363.6">3.2</text>
<text x="314" y="363.7">(0.8)</text>
<text x="399.1" y="376.6">1.ALL DIMENSIONS ARE</text>
<text x="399" y="382.7">2.DO NOT SCALE</text>
<text x="399" y="388.7">3.IF IN DOUBT ,</text>
<text x="399" y="395.4">LOCATION :</text>
<text x="420.5" y="396">PUNE</text>
<text x="404.2" y="402">ALL RIGHTS OF REPRODUCTION &amp;</text>
<text x="437" y="401.2">03006330</text>
<text x="451.3" y="401.2">03004785</text>
<text x="466.3" y="401.2">03002882</text>
<text x="404.7" y="405.4">DISTRIBUTION ARE RESERVED</text>
</g>
<g font-size="2.7">
<text x="564.6" y="376.2">MACHINING</text>
<text x="399.9" y="379.7">IN mm</text>
<text x="399.7" y="385.7">DRAWING.</text>
<text x="436.9" y="385.4">7.35 in^2</text>
<text x="471.4" y="385.5">#</text>
<text x="498.9" y="385">#</text>
<text x="513.6" y="385.3">WPES</text>
<text x="537.3" y="385.1">0300</text>
<text x="559.7" y="385.1">PL-02</text>
<text x="399.7" y="391.8">ASK TEAM MEMBER</text>
<text x="465.4" y="391.2">P2207001101037</text>
<text x="507.1" y="391.2">T+S</text>
<text x="560.6" y="391.1">---</text>
<text x="493.4" y="399.5">#</text>
<text x="572.8" y="399.7">1 : 2</text>
<text x="400.1" y="402.5">C</text>
<text x="436.6" y="408.7">12/07/2024</text>
<text x="450.9" y="408.8">12/07/2024</text>
<text x="466" y="408.9">12/07/2024</text>
<text x="489.6" y="408.5">0.11 kg</text>
<text x="571.4" y="408.7">1 OF 1</text>
</g>
<g font-size="2.5">
<text x="554.9" y="218.3">DEBURR AND REMOVE SHARP</text>
<text x="555.2" y="221">EDGES UNLESS SHARP EDGE</text>
<text x="556.1" y="227.1">UNSP.RADII</text>
<text x="556.8" y="223.8">REQUIREMENT SPECIFIED</text>
<text x="571.4" y="226.9">UNSP.CHF.</text>
<text x="559.2" y="229.9">0.5 R</text>
<text x="572.3" y="230.1">0.5 X 45</text>
<text x="559.8" y="238">UP TO 10</text>
<text x="576.1" y="238.1">±1.5°</text>
<text x="558.5" y="242.2">10 UP TO 50</text>
<text x="575.5" y="242.3">±0°50'</text>
<text x="557.4" y="250.7">120 UP TO 400</text>
<text x="557.9" y="246.5">50 UP TO 120</text>
<text x="575.5" y="250.7">±0°15'</text>
<text x="575.5" y="246.5">±0°25'</text>
<text x="558.7" y="259.4">0.5 UP TO 3</text>
<text x="559.5" y="263.7">3 UP TO 6</text>
<text x="576.6" y="263.6">±0.2</text>
<text x="576.6" y="259.4">±0.1</text>
<text x="559" y="267.9">6 UP TO 30</text>
<text x="576.6" y="267.9">±0.5</text>
<text x="557.8" y="272.2">30 UP TO 120</text>
<text x="576.6" y="272.2">±0.8</text>
<text x="556.9" y="280.7">315 UP TO 1000</text>
<text x="557.3" y="276.4">120 UP TO 315</text>
<text x="576.6" y="276.4">±1.2</text>
<text x="577.7" y="280.7">±2</text>
<text x="556.4" y="284.9">1000 UP TO 2000</text>
<text x="577.6" y="284.9">±3</text>
<text x="558.9" y="289.2">OVER 2000</text>
<text x="577.7" y="289.3">±4</text>
<text x="560" y="297.9">UP TO 10</text>
<text x="577.1" y="297.9">±1°</text>
<text x="558.5" y="302.1">10 UP TO 50</text>
<text x="575.5" y="302.1">±0°30'</text>
<text x="557.4" y="310.6">120 UP TO 400</text>
<text x="558.2" y="306.3">50 UP TO 120</text>
<text x="575.5" y="310.6">±0°10'</text>
<text x="575.5" y="306.4">±0°20'</text>
<text x="558.8" y="319.2">0.5 UP TO 3</text>
<text x="559.4" y="323.4">3 UP TO 6</text>
<text x="576.6" y="319.2">±0.1</text>
<text x="576.6" y="323.5">±0.1</text>
<text x="558.9" y="327.7">6 UP TO 30</text>
<text x="576.7" y="327.7">±0.2</text>
<text x="557.8" y="332">30 UP TO 120</text>
<text x="576.6" y="332">±0.3</text>
<text x="556.8" y="340.5">315 UP TO 1000</text>
<text x="557.3" y="336.3">120 UP TO 315</text>
<text x="576.6" y="336.3">±0.5</text>
<text x="576.6" y="340.5">±0.8</text>
<text x="556.2" y="344.7">1000 UP TO 2000</text>
<text x="576.6" y="344.7">±1.2</text>
<text x="415.2" y="351.5">TOTAL LENGTH &amp; GUIDING DEPTH CHANGED.</text>
<text x="524.1" y="351.3">12/07/2024</text>
<text x="540.6" y="351.4">03006751</text>
<text x="558.9" y="349">OVER 2000</text>
<text x="577.6" y="349">±2</text>
</g>
<g font-size="2.4">
<text x="7.7" y="382.7" transform="rotate(-90 7.7 382.7)">Uploading\2022-23\P23Y5\P23Y5B011008.dft</text>
<text x="7.7" y="409.8" transform="rotate(-90 7.7 409.8)">\\srv01043\ExDM</text>
</g>
<g font-size="2.1">
<text x="558.5" y="232.4">UNSPECIFIED TOL.(FAB)</text>
<text x="559.5" y="234.7">FOR ANGULAR IN mm.</text>
<text x="558.6" y="253.9">UNSPECIFIED TOL.(FAB)</text>
<text x="560.7" y="256.3">FOR LINEAR IN mm.</text>
<text x="558.7" y="292.3">UNSPECIFIED TOL.(M/C)</text>
<text x="559.6" y="294.7">FOR ANGULAR IN mm.</text>
<text x="558.7" y="313.7">UNSPECIFIED TOL.(M/C)</text>
<text x="560.6" y="316.1">FOR LINEAR IN mm.</text>
</g>
</svg>
